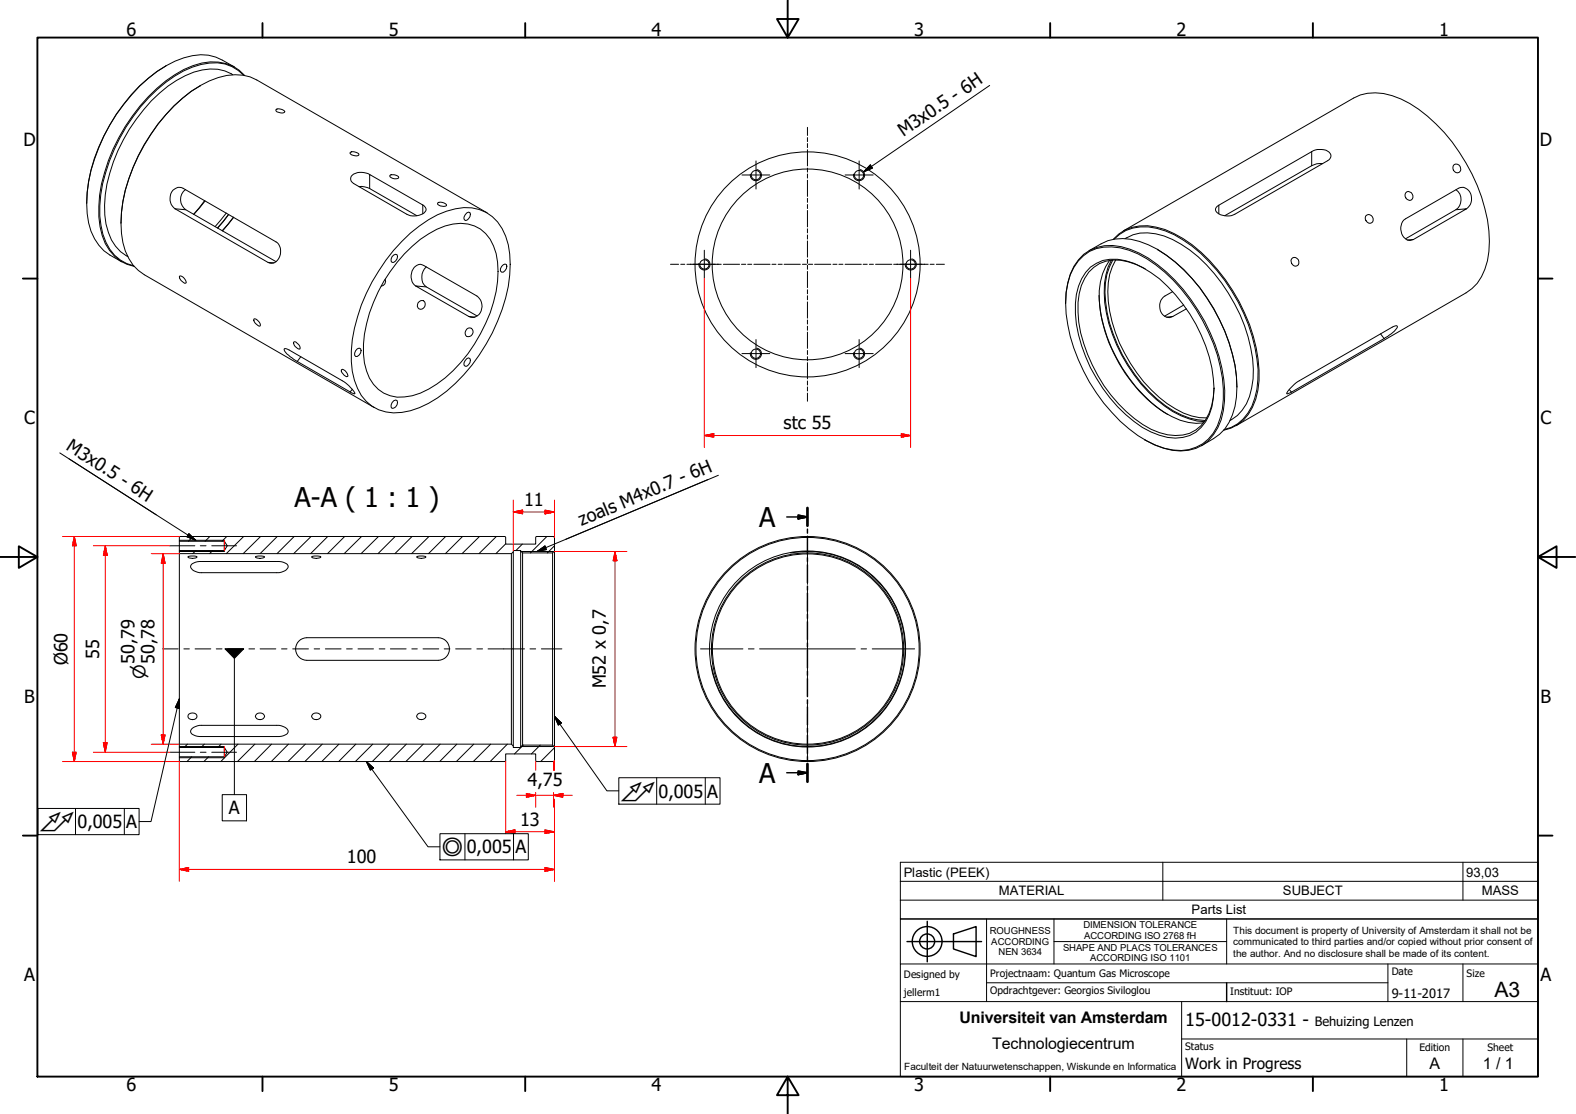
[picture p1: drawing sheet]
<svg xmlns="http://www.w3.org/2000/svg" width="420mm" height="297mm" viewBox="0 0 420 297" stroke-linecap="round" stroke-linejoin="round" font-family="sans-serif">
<!-- layer: Visible Narrow (ISO) -->
<g fill="none" stroke="#000" stroke-width=".27">
<path d="M44.3 17.5a40.9 40.9 0 0 0-15 15.8 41.1 41.1 0 0 0-6.2 21M62 19.9a11.5 11.5 0 0 0-10.3-.7 32.4 32.4 0 0 0-15.4 12.6 42.5 42.5 0 0 0-8.4 22.9 16 16 0 0 0 4.2 12.4l2 1.3M62.5 17.9l-3.2-1.8a11.9 11.9 0 0 0-10.3-.7 33.4 33.4 0 0 0-16 12.4 47.8 47.8 0 0 0-9.8 23.6 19.2 19.2 0 0 0 3.2 14l1.3 1.5 1.6 1.1 3.2 1.8M53.5 22.8a46.7 46.7 0 0 0-20.7 30.8l-.5 5.9M65 20.1a11 11 0 0 0-11.4-2.9 30 30 0 0 0-14 8.9 49.2 49.2 0 0 0-12.7 25.8 21.7 21.7 0 0 0 2.4 14.6 10.1 10.1 0 0 0 6.3 4.4M65.2 20.1a11.9 11.9 0 0 0-13.8-2.6 39 39 0 0 0-18 16.2 44.9 44.9 0 0 0-7 21.3 16.9 16.9 0 0 0 4.1 13.3l1.6 1.3 1.7 .9 2 .5M73.6 29.2l1.1-.1 .9 .3 .3 .4a1.73 1.73 0 0 1-2.4-.4zM46.7 55.7a3.3 3.3 0 0 1 .7-5.7l1.4 .2 24.8 14.3a3.3 3.3 0 0 1-.8 5.7l-1.4-.2M46.7 55.7l24.7 14.3 1.6 .1M46.7 55.7l2.8 .2 24.1 13.9M49.5 50.5a3.3 3.3 0 0 0 0 5.4M54.5 53.5l-2.9 3.6"/>
<path d="M54.7 53.6l-3 3.5M60.3 56.8l-3 3.6M60.9 57.2l-2.9 3.6M61 57.2l-3 3.6M62.2 57.9l-3 3.6M62.3 58l-3 3.6M93.4 40.6l1.1-.1 .9 .3 .3 .4a1.75 1.75 0 0 1-2.4-.4zM95.7 49.8a5.2 5.2 0 0 1 2.9 .5M98.6 46.5a4.1 4.1 0 0 0-4.9 .5l-.2 .3a1.4 1.4 0 0 0 .8 1.6l14.2 8.2a4.2 4.2 0 0 0 5-.9 1.27 1.27 0 0 0-.8-1.5M104 46.7l1.1-.1a1 1 0 0 1 1.1 .9l-.6 .2-1-.2-.6-.3zM112.7 54.7l-14.1-8.2v3.8l12.5 7.2M112.7 54.7v2.3"/>
<path d="M116.7 54.1l1.2-.1 .8 .3 .4 .4a1.73 1.73 0 0 1-2.5-.4zM124.5 56.8l.4-.2 .4 .1a1.57 1.57 0 0 1-1.3 2.1 1.3 1.3 0 0 1 .5-2zM129.9 56.8l-61.4-35.5a13.9 13.9 0 0 0-12.7 .3 40.8 40.8 0 0 0-17.3 17.1 40.1 40.1 0 0 0-6.1 23.5 13.7 13.7 0 0 0 6.1 11.1l61.3 35.4M201.8 45.2a1.49 1.49 0 0 1 1.2 1.7 1.49 1.49 0 0 1-1.7 1.3 1.49 1.49 0 0 1-1.3-1.8M229.3 45.2a1.49 1.49 0 0 1 1.2 1.7 1.49 1.49 0 0 1-1.7 1.3 1.49 1.49 0 0 1-1.3-1.8M349.7 40.4a4.1 4.1 0 0 1 4.9 .5 1.32 1.32 0 0 1-.7 1.9l-24.7 14.3a4.2 4.2 0 0 1-5.1-.9 1.19 1.19 0 0 1 .8-1.5M349.7 40.4l-24.8 14.3v2.3M349.7 40.4v3.8M349.7 44.2l-23.2 13.3M352.6 43.6a4.7 4.7 0 0 0-2.9 .6M364.1 57.6a1.16 1.16 0 0 1 1.8 .3 1.16 1.16 0 0 1-.6 1.6 1.4 1.4 0 0 1-1.2-1.9zM375 51.2a1.22 1.22 0 0 1 1.6 .7 1.22 1.22 0 0 1-.7 1.6 1.33 1.33 0 0 1-1.2-.9 1.33 1.33 0 0 1 .3-1.4z"/>
<path d="M387.7 43.9a1.2 1.2 0 0 1 1.6 .6 1.2 1.2 0 0 1-.7 1.6 1.29 1.29 0 0 1-1.2-.8 1.29 1.29 0 0 1 .3-1.4zM388.2 50.6a3.3 3.3 0 0 1-.1 5.3M391 55.7a3.2 3.2 0 0 0 1.3-3.3 3.2 3.2 0 0 0-2.5-2.4l-1 .2-14.1 8.1a3.3 3.3 0 0 0 .8 5.8l1.3-.2M47.9 73.6a1.8 1.8 0 0 1 1.6 1.9 1.71 1.71 0 0 1-1.6-1.9zM102.7 74.5a1.3 1.3 0 0 1-1.1 1.8M105 68l.5-.2 .4 .1a1.49 1.49 0 0 1-1.4 2.1 1.34 1.34 0 0 1 .5-2zM107.1 64.4a28.7 28.7 0 0 1 14.3-8.7 11 11 0 0 1 13.4 7.3 29.6 29.6 0 0 1-.9 19.5 48.5 48.5 0 0 1-17.3 23.6 18.6 18.6 0 0 1-13.7 3.7 11.1 11.1 0 0 1-8.4-8.4 30.1 30.1 0 0 1 .8-16.9 49 49 0 0 1 11.8-20.1zM107.8 67.7a25.2 25.2 0 0 1 13-8 9.3 9.3 0 0 1 10.8 5.9 23.7 23.7 0 0 1 0 15 39.3 39.3 0 0 1-17.3 23.1 13.9 13.9 0 0 1-10.3 1.8 10.3 10.3 0 0 1-6.8-8.7 34.5 34.5 0 0 1 5.1-21.8l3.6-5zM110.8 76.2a3.4 3.4 0 0 1 .8-5.7h.5l.9 .3 14.1 8.1a3.2 3.2 0 0 1 1.4 3.1 3.2 3.2 0 0 1-2.1 2.6l-1.4-.2M113.7 71.2a3.5 3.5 0 0 0 0 5.3M133.7 71l.9-.6 .4 .1a1.5 1.5 0 0 1-1.3 2.1l-.3-.4v-.5zM188.1 69a1.49 1.49 0 0 1 1.2 1.8 1.49 1.49 0 0 1-1.8 1.2 1.49 1.49 0 0 1-1.2-1.8"/>
<path d="M243.1 69a1.49 1.49 0 0 1 1.2 1.8 1.49 1.49 0 0 1-1.8 1.2 1.49 1.49 0 0 1-1.2-1.8M287.5 69.6a10.8 10.8 0 0 1 11.1-3.5 28.8 28.8 0 0 1 14.2 8.6 49.7 49.7 0 0 1 13.1 26.1 21.2 21.2 0 0 1-2.4 14.7 11.2 11.2 0 0 1-13 4.1 30.7 30.7 0 0 1-14.1-9.6 46.7 46.7 0 0 1-12.3-29.2 18.4 18.4 0 0 1 3.4-11.2zM290.3 66.9l3.3-1.9a13.7 13.7 0 0 1 12.5 .3 41.4 41.4 0 0 1 17.4 17 41.4 41.4 0 0 1 6.1 23.6 13.7 13.7 0 0 1-6.1 11.1l-3.2 1.9M290.7 71.2a11.2 11.2 0 0 1 11.6-1 36.2 36.2 0 0 1 16.5 16.3 35.4 35.4 0 0 1 4.7 19.7 11.4 11.4 0 0 1-6.3 9.9 12.5 12.5 0 0 1-10.4-.9 38.2 38.2 0 0 1-17.4-20.1 30.6 30.6 0 0 1-2.4-16.6 12.9 12.9 0 0 1 3.7-7.3zM293 78.8a41.1 41.1 0 0 0 18.3 31.7M295.8 69.5a17.7 17.7 0 0 0-2.5 13.2 41 41 0 0 0 17 27.2 16.2 16.2 0 0 0 10.5 2.9M296.3 69.4a20.4 20.4 0 0 0-1.3 14 41.9 41.9 0 0 0 17.6 26.3 18.8 18.8 0 0 0 8.5 2.7M296.7 69.3a16.8 16.8 0 0 0-1.9 11.3 41.2 41.2 0 0 0 18.1 29 17 17 0 0 0 8.4 2.5M296.8 63.8a11.2 11.2 0 0 1 11.4-3.2 30.5 30.5 0 0 1 16.4 11.3 44.9 44.9 0 0 1 11.1 29.6 14.5 14.5 0 0 1-5.8 11.8l-1.7 .9-2 .5M297.1 63.7a11.3 11.3 0 0 1 11.3-2.8 31.5 31.5 0 0 1 16.1 11.3 47.4 47.4 0 0 1 10.9 26.3 18.1 18.1 0 0 1-4 13.2l-1.5 1.3-1.7 1-1.9 .5M297.4 69.3a19.3 19.3 0 0 0-1.6 13.7 41.2 41.2 0 0 0 15.3 24.6 17.7 17.7 0 0 0 10.7 3.8M299.5 61.6l61.4-35.5a13.9 13.9 0 0 1 12.6 .3 42.8 42.8 0 0 1 18.9 20 36.6 36.6 0 0 1 4.2 23.1 13.1 13.1 0 0 1-5.8 8.6l-61.3 35.4"/>
<path d="M299.9 63.6a11.6 11.6 0 0 1 10.4-.7 35.4 35.4 0 0 1 17.2 15.3 39.6 39.6 0 0 1 6.6 22.8 14.8 14.8 0 0 1-4.2 9.8l-2 1.3M305.3 71.7a15.1 15.1 0 0 0-10.5-2.1 10.1 10.1 0 0 0-7.1 8.7 29.1 29.1 0 0 0 2.2 16.2 38.8 38.8 0 0 0 17 20 13.6 13.6 0 0 0 10.2 1.1 11.2 11.2 0 0 0 6.4-9.7l.2-2.5M308.5 66.5a46.4 46.4 0 0 1 20 27.8 32.5 32.5 0 0 1 1.3 8.9M312.6 77.8a5.2 5.2 0 0 0-3.1 2.3 3.1 3.1 0 0 0 2.3 4.6l.9-.3M344.4 69a1.16 1.16 0 0 1 1.8 .3 1.16 1.16 0 0 1-.8 1.7 1.34 1.34 0 0 1-1-2zM374.7 63.7l13.4-7.8 2.9-.2-14.2 8.2-1.6 .1M67.8 85a1.8 1.8 0 0 1 1.5 1.9 1.71 1.71 0 0 1-1.5-1.9zM78.4 91.2a1.71 1.71 0 0 1 1.5 1.9 1.71 1.71 0 0 1-1.5-1.9zM79.2 96.4a9.3 9.3 0 0 1-3.4-3.1l.1-.4h.2l1 .4 14.1 8.2a9.7 9.7 0 0 1 3.4 3.5h-.2l-1.1-.5M80.2 95.1l-1 1.3 14.1 8.1M91 98.7l.1-.2a1.71 1.71 0 0 1 1.5 1.9 1.79 1.79 0 0 1-1.6-1.7zM95.2 93l.6-.2 .3 .2a1.49 1.49 0 0 1-1.3 2 1.41 1.41 0 0 1 .4-2z"/>
<path d="M111.4 80.8a1.04 1.04 0 0 1 1.5-.6 1.04 1.04 0 0 1 .3 1.6 1.04 1.04 0 0 1-1.5 .6 1.04 1.04 0 0 1-.3-1.6zM124.5 87.7a1.07 1.07 0 0 1 1.6 .3 1.07 1.07 0 0 1-.5 1.5 .99 .99 0 0 1-1.4 0 .99 .99 0 0 1 0-1.4zM124.5 95.6l.4-.2 .4 .2a1.5 1.5 0 0 1-1.3 2 1.3 1.3 0 0 1 .5-2zM125 84.4l1.6 .2M127.2 84.3l-13.5-7.8-2.9-.3 14.2 8.2M201.8 92.8a1.49 1.49 0 0 1 1.2 1.8 1.49 1.49 0 0 1-1.7 1.2 1.49 1.49 0 0 1-1.3-1.7M229.3 92.8a1.49 1.49 0 0 1 1.2 1.8 1.49 1.49 0 0 1-1.7 1.2 1.49 1.49 0 0 1-1.3-1.7M284.1 80.8a18.4 18.4 0 0 1 3.4-11.5 11.2 11.2 0 0 1 11.4-3.5 29.1 29.1 0 0 1 14.3 8.9 47.9 47.9 0 0 1 13.3 29.4 19.3 19.3 0 0 1-3 11.8 10.7 10.7 0 0 1-11 4.2 22.5 22.5 0 0 1-7.4-2.8M312.7 84.4l-1.7 .2M315.6 81.3l-5.1 3M316.3 82.3l-3.6 2.1M368 89l1 1.3"/>
<path d="M369 90.3a8.4 8.4 0 0 0 3.6-3.2l-.4-.2-1 .3-25.3 14.6-2 1.9-.9 1.3h.3l1-.4M369 90.3l-24.7 14.3-.6-.7M93.9 103.8l-.6 .7M105 106.9l.5-.2 .4 .1a1.53 1.53 0 0 1-1.4 2.1 1.41 1.41 0 0 1 .5-2zM47.8 143.1h86.8l.2 .1v1.9h8v-1.9l.2-.1h4.6l.2 .2v3.6l-.5 .5h-8l-.5-.6h-2v.4l-.5 .4h-88.5v-.8h12l.8-1.3-.8-1.2h-12zM47.8 144.3v2.5M47.8 147.6v50.8M47.8 144.1h12M47.8 147.1h12M50.2 148.4l1.6-.1 .7 .2a2.1 2.1 0 0 1-2.4 0zM51.1 150.5l1-.6 1.1-.2h20.6a2.77 2.77 0 0 1 3 1.4 2.76 2.76 0 0 1-3 1.6h-20a2.74 2.74 0 0 1-3-1.6zM59.8 144.3v2.5"/>
<path d="M68.2 148.4l1.6-.1 .7 .2a2.2 2.2 0 0 1-2.4 0zM83.2 148.4l1.6-.1 .7 .2a2.2 2.2 0 0 1-2.4 0zM111.2 148.4l1.6-.1 .7 .2a2.2 2.2 0 0 1-2.4 0zM136.3 147.6v50.8M136.8 147.2v51.7M138.8 146.9v52.3M138.9 147.1h8.8M139.3 147.4v51.3M147.3 147.4v51.3M147.8 146.9v52.3M210.8 147.4a26 26 0 0 1 30.1 21.1 26 26 0 0 1-21.1 30.2 26 26 0 0 1-30.1-21.1M79.7 170.9a3.2 3.2 0 0 1 2.1-.9h35a3 3 0 0 1 3 3.1 3 3 0 0 1-3 3h-35a3 3 0 0 1-2.8-1.9 3 3 0 0 1 .7-3.3z"/>
<path d="M47.8 198.4h88.5l.5 .5v.4h2l.5-.6h8l.5 .5v3.6l-.2 .3h-4.6l-.2-.2v-1.9h-8v1.9l-.2 .2h-86.8v-1.3h12l.8-1.2-.8-1.3h-12zM47.8 199.3v2.5M47.8 199.1h12M50.4 190.4a1.2 1.2 0 0 1 1.4-.3 1.2 1.2 0 0 1 .7 1.2 1.33 1.33 0 0 1-2.4-.3zM51.1 194.4l.6-.5 1.5-.5h20.6a2.76 2.76 0 0 1 3 1.7 2.77 2.77 0 0 1-3 1.3h-20a2.74 2.74 0 0 1-3-1.3zM59.8 199.3v2.5M68.5 190.4a1.33 1.33 0 0 1 2 .6 1.31 1.31 0 0 1-1.2 .9 1.31 1.31 0 0 1-1.2-.9zM83.4 190.4a1.33 1.33 0 0 1 2.1 .6 1.31 1.31 0 0 1-1.2 .9 1.31 1.31 0 0 1-1.2-.9zM111.4 190.4a1.33 1.33 0 0 1 2.1 .6 1.31 1.31 0 0 1-1.2 .9 1.31 1.31 0 0 1-1.2-.9zM138.9 199.1h8.8M47.8 202h12M240 257v-12h170v12"/>
<path d="M240 257h170v30.1h-170zM263 245v22.1M281 251.1h46M281 245v12M327 245v12M370 257v10.1M390 257v10.1M240 267.1h170M263 262.1h107M315 277h95M315 267.1v20M375 277v10.1"/>
<path d="M390 277v10.1"/>
<circle cx="201.5" cy="46.7" r="1.24"/>
<circle cx="229" cy="46.7" r="1.24"/>
<circle cx="187.8" cy="70.5" r="1.24"/>
<circle cx="215.3" cy="70.5" r="30"/>
<circle cx="215.3" cy="70.5" r="25.4"/>
<circle cx="242.8" cy="70.5" r="1.24"/>
<circle cx="201.5" cy="94.3" r="1.24"/>
<circle cx="229" cy="94.3" r="1.24"/>
<circle cx="215.3" cy="173.1" r="29.8"/>
<circle cx="215.3" cy="173.1" r="25.4"/>
<circle cx="215.3" cy="173.1" r="25.6"/>
<circle cx="215.3" cy="173.1" r="26.1"/>
<circle cx="215.3" cy="173.1" r="30"/>
</g>
<!-- layer: SNIJDEN -->
<path d="M59.8 144.1v3M59.8 199.1v2.9" fill="none" stroke="#f00" stroke-width=".27"/>
<!-- layer: Section Line (ISO) -->
<g fill="none" stroke="#000" stroke-width=".38">
<path d="M209.7 137.8h5.6M212.8 137.3l2.5 .5-2.5 .6zM215.3 135.4v4.8M215.3 141.1v1.1M215.3 143v4.8M215.3 148.7v1M215.3 150.6v4.8M215.3 156.3v1M215.3 158.2v4.8M215.3 163.8v1.1M215.3 165.8v4.7M215.3 171.4v1.1"/>
<path d="M215.3 173.3v4.8M215.3 179v1.1M215.3 181v4.7M215.3 186.6v1M215.3 188.5v4.8M215.3 194.2v1M215.3 196.1v4.8M209.7 206h5.6M212.8 205.6l2.5 .4-2.5 .6zM215.3 201.7v1.1M215.3 203.7v4.8"/>
</g>
<path d="M215.3 135.4v4.8M215.3 203.7v4.8" fill="none" stroke="#000" stroke-width=".7"/>
<path d="M212.8 138.4l2.5-.6zM212.8 137.3l2.5 .5-2.5 .6zM212.8 206.6l2.5-.6zM212.8 205.6l2.5 .4-2.5 .6z" fill="#000" stroke="#000" stroke-width=".38"/>
<!-- layer: Symbol (ISO) -->
<g fill="none" stroke="#000" stroke-width=".27">
<path d="M263.8 22.8l-33.5 23M232 44l.6 .8-2.3 1zM15.9 120.8l25.8 16.5M18.4 122.4l33.8 21.7M188.7 127.9l-45.5 19.2M191.5 126.7l-40.7 17.1M50.4 142.3l1.8 1.8-2.4-1zM143.2 147.1l2.1-1.5 .4 .9zM62.5 175.6v24.9M47.8 186.4v2.5l-1.1-.3zM47.8 186.4l-7.5 32.7h-3.2M147.8 191l1.9 1.8-.9 .5z"/>
<path d="M147.8 191l14 19.9h3.2M10.1 215.6h27v7h-27zM20.1 215.6v7M33.1 215.6v7M59.2 211.9h6.5v7h-6.5zM62.5 200.6v11.3M97.7 203.1l1.9 1.7-.9 .5zM97.7 203.1l16.4 22.7h3.2M165 207.4h27v7h-27zM175.1 207.4v7M188 207.4v7M117.3 222.3h23.5v7h-23.5z"/>
<path d="M124 222.3v7M136.9 222.3v7M240 235h170v-5.1h-170v10.1M310 229.9v10.1M390 229.9v10.1M410 235v5h-170M240 240v5h170v-5"/>
</g>
<!-- layer: Border (ISO) -->
<g fill="none" stroke="#000" stroke-width=".51">
<path d="M10 10h400v277.1h-400zM70 6.1v3.9M140 6.1v3.9M210 0v10l-2.9-4.9h5.8l-2.9 4.9M280 6.1v3.9M350 6.1v3.9M6.1 74.3h3.9M410 74.3h3.9M0 148.5h10l-5-2.8v5.7l5-2.9M410 148.5l5 2.9v-5.7l-5 2.8h10M6.1 222.8h3.9M410 222.8h3.9"/>
<path d="M70 287.1v3.8M140 287.1v3.8M210 287.1l2.9 4.9h-5.8l2.9-4.9v9.9M280 287.1v3.8M350 287.1v3.8"/>
</g>
<!-- layer: Title (ISO) -->
<g fill="none" stroke="#000" stroke-width=".38">
<path d="M241.8 251.1h19.9M247.2 245.7v10.8M254.2 249l6-1.9v8l-6-2.1zM327 262.1v5"/>
<circle cx="247.2" cy="251" r="4"/>
<circle cx="247.2" cy="251" r="2"/>
</g>
<!-- layer: Hatch (ISO) -->
<g fill="none" stroke="#000" stroke-width=".27">
<path d="M51.5 143.1l-1.3 1.2M52.3 146.8l-.9 .8M55.9 143.1l-1.2 1.2M56.7 146.8l-.8 .8M60.5 143.1l-1.3 1.2M65 143.1l-4.7 4.5M69.5 143.1l-4.7 4.5M73.9 143.1l-4.6 4.5M78.4 143.1l-4.5 4.5M82.9 143.1l-4.6 4.5M87.4 143.1l-4.6 4.5M91.9 143.1l-4.6 4.5"/>
<path d="M96.4 143.1l-4.6 4.5M100.9 143.1l-4.6 4.5M105.3 143.1l-4.5 4.5M109.9 143.1l-4.6 4.5M114.4 143.1l-4.7 4.5M118.8 143.1l-4.6 4.5M123.3 143.1l-4.6 4.5M127.8 143.1l-4.6 4.5M132.3 143.1l-4.6 4.5M134.8 145l-2.6 2.6M139.3 145.1l-1.8 1.7M145.8 143.1l-4.4 4.3"/>
<path d="M147.8 145.5l-1.9 1.9M50 198.4l-.9 .9M54.5 198.4l-.9 .9M58.9 198.4l-.8 .9M63.4 198.4l-4.5 4.7M67.9 198.4l-4.6 4.7M72.4 198.4l-4.6 4.7M76.9 198.4l-4.6 4.7M81.4 198.4l-4.6 4.7M85.9 198.4l-4.6 4.7M90.4 198.4l-4.6 4.7M94.9 198.4l-4.6 4.7"/>
<path d="M99.4 198.4l-4.7 4.7M103.8 198.4l-4.5 4.7M108.3 198.4l-4.5 4.7M112.8 198.4l-4.6 4.7M117.3 198.4l-4.6 4.7M121.8 198.4l-4.6 4.7M126.3 198.4l-4.6 4.7M130.8 198.4l-4.6 4.7M135.3 198.4l-4.6 4.7M139.5 198.7l-2.3 2.3M144 198.7l-2.3 2.3M147.8 199.4l-3.7 3.7"/>
<path d="M51.1 201.8l-1.3 1.3M55.6 201.8l-1.2 1.3"/>
</g>
<!-- layer: Centerline (ISO) -->
<g fill="none" stroke="#000" stroke-width=".27">
<path d="M45.3 145.5h6.6M53.4 145.5h1.5M56.5 145.5h6.6M43.3 173h4.2M49 173h1.5M52 173h4.2M57.7 173h1.5M60.7 173h4.2M66.4 173h1.5M69.3 173h4.2M75.1 173h1.4M78 173h4.2"/>
<path d="M83.8 173h1.4M86.7 173h4.2M92.4 173h1.5M95.4 173h4.2M101.1 173h1.5M104.1 173h4.2M109.8 173h1.5M112.8 173h4.2M118.4 173h1.6M121.5 173h4.1M127.1 173h1.6M130.1 173h9.7"/>
<path d="M141.3 173h1.5M144.3 173h5.5M45.3 200.6h6.6M53.4 200.6h1.5M56.5 200.6h6.6"/>
</g>
<!-- layer: Center Mark (ISO) -->
<g fill="none" stroke="#000" stroke-width=".27">
<path d="M197.8 46.7h7.4M201.5 42.9v7.5M225.3 46.7h7.5M229 42.9v7.5M184 70.5h7.5M187.8 66.7v7.5M239.1 70.5h7.4M242.8 66.7v7.5M197.8 94.3h7.4M201.5 90.5v7.5M225.3 94.3h7.5M229 90.5v7.5"/>
<path d="M215.3 144.5v11.3M215.3 157.3v1.5M186.8 173h11.3M199.5 173h1.5M202.5 173h25.5M215.3 160.3v25.5M229.6 173h1.4M232.5 173h11.3M215.3 187.3v1.5M215.3 190.3v11.3"/>
</g>
<!-- layer: Dimension (ISO) -->
<g fill="none" stroke="#f00" stroke-width=".27">
<path d="M187.8 74.2v45.1M242.8 74.2v45.1M187.8 116.1l2.5-.5v1zM187.8 116.1h55M240.3 115.6l2.5 .5-2.5 .5zM136.8 136.5l2.5-.5v1zM136.8 136.5h11M136.8 133.3v13.5M145.3 136l2.5 .5-2.5 .5zM147.8 133.3v10M16.6 143.1h31.2M19.8 143.1l.5 2.4h-1z"/>
<path d="M19.8 143.1v60M24.9 145.5h20.4M28.1 145.5l.5 2.6h-1zM28.1 145.5v55.1M40.3 147.6h7.5M43.5 147.6l.5 2.6h-1zM43.5 147.6v50.8M147.7 147.1h19.4M164 147.1l.5 2.4h-1.1zM164 147.1v52M27.6 198h1l-.5 2.6zM40.3 198.4h7.5"/>
<path d="M43 195.9h1l-.5 2.5zM147.7 199.1h19.4M163.4 196.6h1.1l-.5 2.5zM16.6 203.1h31.2v31.9M19.3 200.6h1l-.5 2.5zM24.9 200.6h20.4M134.8 202.9v19.4M137.8 212.1h14.8M140.3 211.6l2.5 .5-2.5 .5zM142.8 202.9v2.5M142.8 211.3v4M147.6 212.1l2.5-.5v1z"/>
<path d="M147.6 203.1v2.3M147.6 211.3v4M147.8 202.8v2.6M147.8 213.1v21.9M47.8 231.8l2.5-.5v1zM47.8 231.8h100M134.8 221.8l2.5-.5v.9zM134.8 221.8h13M145.3 231.3l2.5 .5-2.5 .5zM145.3 221.3l2.5 .5-2.5 .4z"/>
</g>
<g fill="#f00" stroke="#f00" stroke-width=".27">
<path d="M43.5 147.6l.5 2.6z"/>
<path d="M43.5 147.6l.5 2.6h-1z"/>
<path d="M43 195.9l.5 2.5z"/>
<path d="M43 195.9h1l-.5 2.5z"/>
<path d="M27.6 198l.5 2.6z"/>
<path d="M27.6 198h1l-.5 2.6z"/>
<path d="M28.1 145.5l.5 2.6z"/>
<path d="M28.1 145.5l.5 2.6h-1z"/>
<path d="M19.8 143.1l.5 2.4z"/>
<path d="M19.8 143.1l.5 2.4h-1z"/>
<path d="M19.3 200.6l.5 2.5z"/>
<path d="M19.3 200.6h1l-.5 2.5z"/>
<path d="M164 147.1l.5 2.4z"/>
<path d="M164 147.1l.5 2.4h-1.1z"/>
<path d="M163.4 196.6l.6 2.5z"/>
<path d="M163.4 196.6h1.1l-.5 2.5z"/>
<path d="M47.8 231.8l2.5-.5z"/>
<path d="M47.8 231.8l2.5-.5v1z"/>
<path d="M145.3 232.3l2.5-.5z"/>
<path d="M145.3 231.3l2.5 .5-2.5 .5z"/>
<path d="M140.3 212.6l2.5-.5z"/>
<path d="M140.3 211.6l2.5 .5-2.5 .5z"/>
<path d="M147.6 212.1l2.5-.5z"/>
<path d="M147.6 212.1l2.5-.5v1z"/>
<path d="M134.8 221.8l2.5-.5z"/>
<path d="M134.8 221.8l2.5-.5v.9z"/>
<path d="M145.3 222.2l2.5-.4z"/>
<path d="M145.3 221.3l2.5 .5-2.5 .4z"/>
<path d="M136.8 136.5l2.5-.5z"/>
<path d="M136.8 136.5l2.5-.5v1z"/>
<path d="M145.3 137l2.5-.5z"/>
<path d="M145.3 136l2.5 .5-2.5 .5z"/>
<path d="M187.8 116.1l2.5-.5z"/>
<path d="M187.8 116.1l2.5-.5v1z"/>
<path d="M240.3 116.6l2.5-.5z"/>
<path d="M240.3 115.6l2.5 .5-2.5 .5z"/>
</g>
<!-- layer: Symbol (ISO) -->
<g fill="#000" stroke="#000" stroke-width=".27">
<path d="M232 44l-1.7 1.8zM232 44l.6 .8-2.3 1zM49.8 143.1l2.4 1zM50.4 142.3l1.8 1.8-2.4-1zM143.2 147.1l2.1-1.5zM143.2 147.1l2.1-1.5 .4 .9zM60 173h5zM60 173h5l-2.5 2.6zM47.8 186.4v2.5zM47.8 186.4v2.5l-1.1-.3zM147.8 191l1.9 1.8zM147.8 191l1.9 1.8-.9 .5z"/>
<path d="M97.7 203.1l1.9 1.7zM97.7 203.1l1.9 1.7-.9 .5z"/>
</g>
<!-- layer: Work Plane (ISO) -->
<g fill="none" stroke="#000" stroke-width=".27">
<path d="M215.3 34v2.1M215.3 36.7v1.1M215.3 38.3v1.1M215.3 39.9v4.3M215.3 44.8v1.1M215.3 46.4v1.1M215.3 48.1v4.3M215.3 52.9v1.1M215.3 54.5v1.1M215.3 56.1v4.4M178.8 70.5h2.1M181.5 70.5h1.1"/>
<path d="M183.1 70.5h1.1M184.7 70.5h4.3M189.6 70.5h1.1M191.2 70.5h1.1M192.8 70.5h4.4M197.7 70.5h1.1M199.3 70.5h1.1M201 70.5h4.3M205.8 70.5h1.1M207.5 70.5h1M209 70.5h4.4M213.9 70.5h1.1"/>
<path d="M215.3 61v1.1M215.3 62.7v1M215.3 64.2v4.4M215.3 69.1v1.1M215.3 70.7v1.1M215.3 72.4v4.3M215.3 77.3v1M215.3 78.9v1M215.5 70.5h1.2M217.2 70.5h4.3M222.1 70.5h1M223.6 70.5h1.1"/>
<path d="M225.3 70.5h4.3M230.1 70.5h1.1M231.8 70.5h1.1M233.4 70.5h4.3M238.3 70.5h1M239.9 70.5h1.1M241.5 70.5h4.3M246.4 70.5h1.1M248 70.5h1M249.6 70.5h2.2M215.3 80.5v4.3M215.3 85.3v1.1"/>
<path d="M215.3 87v1.1M215.3 88.6v4.3M215.3 93.5v1M215.3 95.1v1.1M215.3 96.7v4.3M215.3 101.6v1.1M215.3 103.2v1.1M215.3 104.8v2.2"/>
</g>
<g font-size="7.2">
<text x="78.5" y="135.1">A-A ( 1 : 1 )</text>
<text x="202.4" y="140.4">A</text>
<text x="202.4" y="208.7">A</text>
</g>
<text font-size="5.7" x="398.5" y="265.7">A3</text>
<g font-size="4.8">
<text x="33.7" y="9.6">6</text>
<text x="103.7" y="9.6">5</text>
<text x="173.7" y="9.6">4</text>
<text x="243.7" y="9.6">3</text>
<text x="313.7" y="9.6">2</text>
<text x="383.7" y="9.6">1</text>
<text x="6.2" y="38.9">D</text>
<text x="240.9" y="36.6" transform="rotate(-34 240.9 36.6)">M3x0.5 - 6H</text>
<text x="410.5" y="38.9">D</text>
<text x="6.4" y="113.1">C</text>
<text x="410.7" y="113.1">C</text>
<text x="17.4" y="119.8" transform="rotate(33 17.4 119.8)">M3x0.5 - 6H</text>
<text x="208.9" y="114.5">stc 55</text>
<text x="139.7" y="135">11</text>
<text x="155.1" y="140.3" transform="rotate(-23 155.1 140.3)">zoals M4x0.7 - 6H</text>
<text x="18" y="177.4" transform="rotate(-90 18 177.4)">Ø60</text>
<text x="26.4" y="175.7" transform="rotate(-90 26.4 175.7)">55</text>
<text x="35.8" y="177.1" transform="rotate(-90 35.8 177.1)">50,79</text>
<text x="41.1" y="177.1" transform="rotate(-90 41.1 177.1)">50,78</text>
<text x="161.5" y="183.6" transform="rotate(-90 161.5 183.6)">M52 x 0,7</text>
<text x="6.4" y="187.4">B</text>
<text x="410.7" y="187.4">B</text>
<text x="140.7" y="209.7">4,75</text>
<text x="175.5" y="212.6">0,005</text>
<text x="188.5" y="212.6">A</text>
<text x="20.6" y="220.8">0,005</text>
<text x="33.6" y="220.8">A</text>
<text x="61" y="217.2">A</text>
<text x="138.7" y="220.1">13</text>
<text x="124.5" y="227.5">0,005</text>
<text x="137.4" y="227.5">A</text>
<text x="92.5" y="230.2">100</text>
<text x="6.4" y="261.7">A</text>
<text x="410.7" y="261.7">A</text>
<text x="316" y="273.5">15-0012-0331 -</text>
<text x="33.7" y="290.9">6</text>
<text x="103.7" y="290.9">5</text>
<text x="173.7" y="290.9">4</text>
<text x="243.7" y="290.9">3</text>
<text x="313.7" y="290.9">2</text>
<text x="383.7" y="290.9">1</text>
</g>
<g font-size="4.6">
<text x="38.8" y="181" transform="rotate(-90 38.8 181)">⌀</text>
<text x="165.5" y="213.5">⌰</text>
<text x="10.6" y="221.7">⌰</text>
<text x="117.8" y="228.3">◎</text>
</g>
<g font-size="4.3">
<text x="255.8" y="272.7">Universiteit van Amsterdam</text>
<text x="264.5" y="279.8">Technologiecentrum</text>
<text x="381.1" y="285">A</text>
<text x="395.4" y="285">1 / 1</text>
</g>
<text font-size="4.1" x="316" y="285">Work in Progress</text>
<g font-size="3.5">
<text x="240.9" y="233.7">Plastic (PEEK)</text>
<text x="390.9" y="233.7">93,03</text>
<text x="266.3" y="238.7">MATERIAL</text>
<text x="342" y="238.7">SUBJECT</text>
<text x="395" y="238.7">MASS</text>
<text x="317.7" y="243.8">Parts List</text>
</g>
<g font-size="3.4">
<text x="371" y="266">9-11-2017</text>
<text x="350.5" y="273.5">Behuizing Lenzen</text>
</g>
<g font-size="2.7">
<text x="328.8" y="249.1">This document is property of University of Amsterdam it shall not be</text>
<text x="328.8" y="252.1">communicated to third parties and/or copied without prior consent of</text>
<text x="328.8" y="255.1">the author. And no disclosure shall be made of its content.</text>
<text x="241" y="260.7">Designed by</text>
<text x="264" y="260.5">Projectnaam: Quantum Gas Microscope</text>
<text x="371" y="260">Date</text>
<text x="391" y="260.5">Size</text>
<text x="241" y="265.5">jellerm1</text>
<text x="264" y="265.1">Opdrachtgever: Georgios Siviloglou</text>
<text x="328" y="265.3">Instituut: IOP</text>
<text x="316" y="280">Status</text>
<text x="378.4" y="280.1">Edition</text>
<text x="396.6" y="280.1">Sheet</text>
<text x="241" y="285.2">Faculteit der Natuurwetenschappen, Wiskunde en Informatica</text>
</g>
<g font-size="2.5">
<text x="263.9" y="249.1">ROUGHNESS</text>
<text x="264.3" y="252">ACCORDING</text>
<text x="288.9" y="247.5">DIMENSION TOLERANCE</text>
<text x="289.1" y="250.4">ACCORDING ISO 2768 fH</text>
<text x="266.2" y="254.7">NEN 3634</text>
<text x="283.4" y="253.5">SHAPE AND PLACS TOLERANCES</text>
<text x="290.6" y="256.3">ACCORDING ISO 1101</text>
</g>
</svg>
